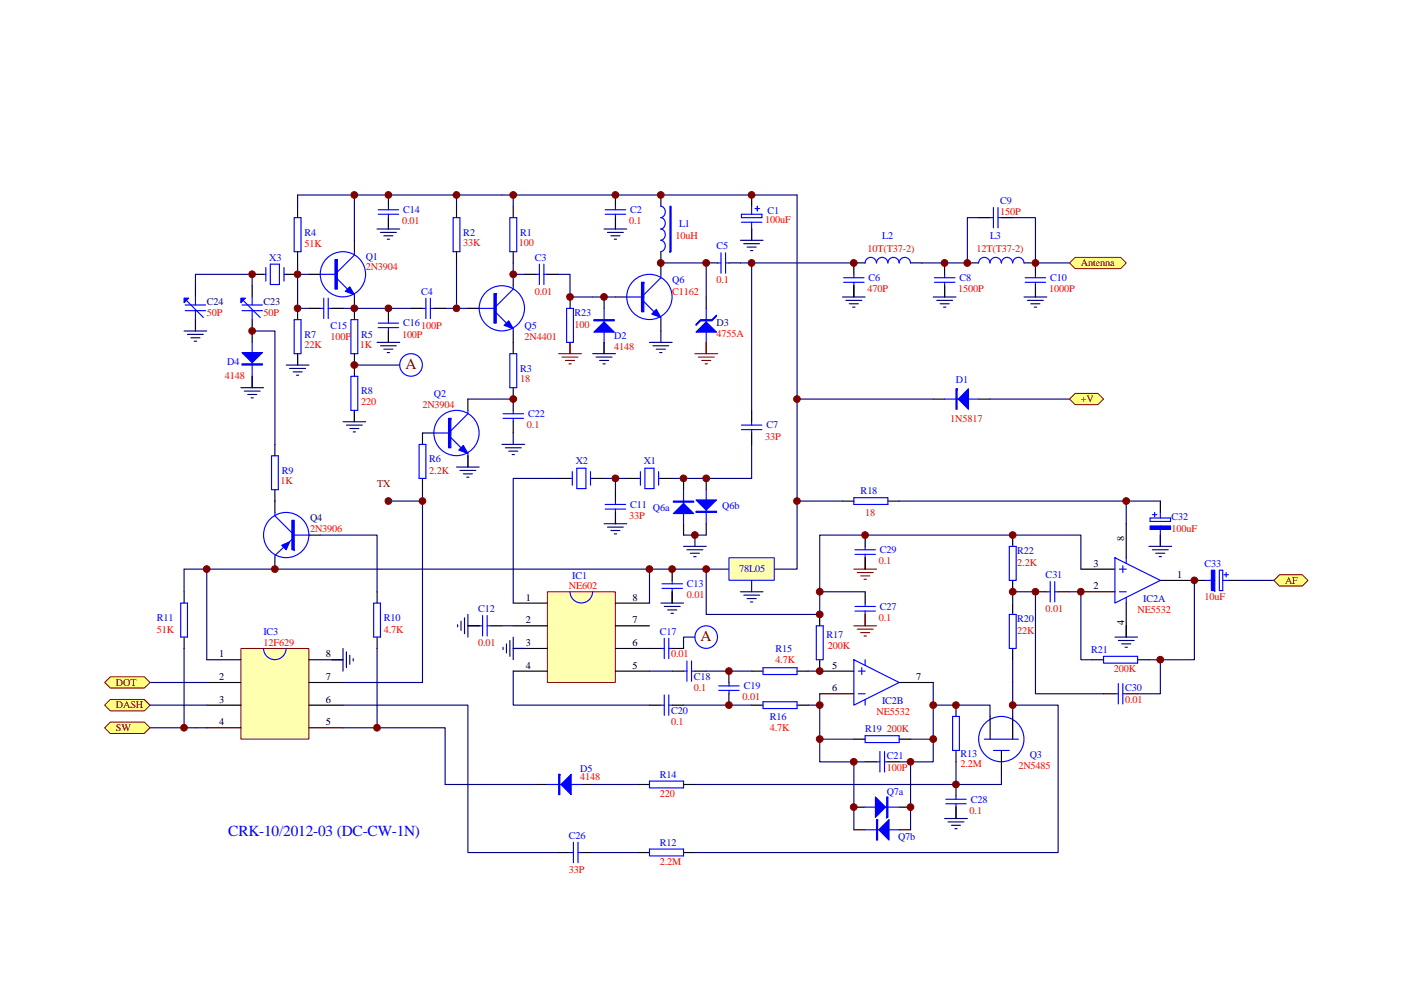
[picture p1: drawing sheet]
<svg xmlns="http://www.w3.org/2000/svg" width="297mm" height="210mm" viewBox="0 0 297 210" stroke-linecap="round" stroke-linejoin="round" font-family="sans-serif">
<path d="M246 106.3v2.4M246 113.5v2.4" fill="none" stroke="#000" stroke-width=".24"/>
<path d="M243.8 109.9h4.4v.7h-4.4zM244.3 109.2h1M244.8 108.7v.9M246 108.7v1.2M246 111.6v1.9" fill="none" stroke="#00f" stroke-width=".24"/>
<path d="M243.8 111.6h4.4v.7h-4.4z" fill-rule="evenodd" fill="#00f" stroke="#00f" stroke-width=".24"/>
<path d="M116.1 125.5h14.4v19.2h-14.4z" fill="#ffffb0"/>
<path d="M116.1 125.5h14.4v19.2h-14.4z" fill="none" stroke="#800000" stroke-width=".21"/>
<g fill="none" stroke="#000" stroke-width=".24">
<path d="M53.5 58.2h2.4M60.7 58.2h2.4M63.1 43.8v2.4M63.1 53.4v2.4M65.5 58.2h2.4M75.1 51v2.4M108.8 58.2v2.4M140.1 41.4v2.4M140.1 53.4v4.8M159.4 41.4v2.4M159.4 48.6v2.4M181 55.8h2.4"/>
<path d="M193.1 55.8h2.4M205.1 55.8h2.4M217.1 55.8h2.4M75.1 63v2.4M99.2 65.4h2.4M108.8 70.2v2.4M130.5 63h2.4M140.1 67.8v2.4M89.6 91.8h2.4M99.2 84.6v2.4M99.2 96.7v2.4M132.9 101.5h2.4"/>
<path d="M140.1 101.5h2.4M108.8 127.9h7.3M108.8 132.7h7.3M108.8 137.5h7.3M130.5 127.9h7.2M130.5 132.7h7.2M130.5 137.5h7.2M253.2 123.1h2.4M260.5 123.1h2.3M108.8 142.3h7.3M130.5 142.3h7.2"/>
</g>
<g fill="none" stroke="#00f" stroke-width=".24">
<path d="M55.9 58.2h.5M56.4 56.7v2.9M57.3 56h1.9v4.3h-1.9zM60.2 58.2h.5M60.2 56.7v2.9M62.4 46.2h1.4v7.2h-1.4zM67.9 58.2h3.6M71.5 59.2l2.2 2.1M75.1 53.4v.7l-3.6 3.6M140.1 51a1.23 1.23 0 0 1 1 1.2 1.23 1.23 0 0 1-1 1.2M140.1 43.8a1.24 1.24 0 0 1 1 1.2 1.24 1.24 0 0 1-1 1.2 1.24 1.24 0 0 1 1 1.2 1.24 1.24 0 0 1-1 1.2 1.21 1.21 0 0 1 1 1.2 1.21 1.21 0 0 1-1 1.1M140.1 58.2v.7l-3.6 3.6"/>
<path d="M157.2 45.4h4.3v.8h-4.3zM157.2 47.1h4.3M159.4 43.8v1.6M159.4 47.1v1.5M160.1 44.2h1M160.6 43.8v.9M183.4 55.8a1.21 1.21 0 0 1 1.2-1.2 1.21 1.21 0 0 1 1.2 1.2 1.2 1.2 0 0 1 1.2-1.2 1.2 1.2 0 0 1 1.2 1.2M188.3 55.8a1.19 1.19 0 0 1 1.1-1.2 1.19 1.19 0 0 1 1.2 1.2M190.6 55.8a1.2 1.2 0 0 1 1.2-1.2 1.2 1.2 0 0 1 1.2 1.2M207.5 55.8a1.21 1.21 0 0 1 1.2-1.2 1.21 1.21 0 0 1 1.2 1.2 1.2 1.2 0 0 1 1.2-1.2 1.2 1.2 0 0 1 1.2 1.2M212.3 55.8a1.19 1.19 0 0 1 1.2-1.2 1.19 1.19 0 0 1 1.2 1.2M214.7 55.8a1.2 1.2 0 0 1 1.2-1.2 1.2 1.2 0 0 1 1.2 1.2"/>
<path d="M75.1 62.5v.5M101.6 65.4h3.6M105.2 66.4l2.2 2.1M108.8 60.6v.7l-3.6 3.6M108.8 69.7v.5M132.9 63h3.6M136.5 64l2.2 2.1M140.1 67.3v.5M92 91.8h3.6M95.6 92.8l2.1 2.2M99.2 87v.8l-3.6 3.6M99.2 96.2v.5"/>
<path d="M136.7 99.3h2v4.3h-2zM135.3 101.5h.5M135.8 100v2.9M139.6 100v2.9M139.6 101.5h.5M120.9 125.5a2.39 2.39 0 0 0 2.4 2.4 2.39 2.39 0 0 0 2.3-2.4M255.6 123.1h2M258.5 120.9h.7v4.4h-.7zM259.2 123.1h1.3M259.5 121.9h1M260 121.4v1"/>
<circle cx="72.7" cy="58.2" r="4.8"/>
<circle cx="106.4" cy="65.4" r="4.8"/>
<circle cx="137.7" cy="63" r="4.8"/>
<circle cx="96.8" cy="91.8" r="4.8"/>
</g>
<g fill="#00f" stroke="#00f" stroke-width=".24">
<path d="M106.9 69l1-.9 .9 1.6z"/>
<path d="M139.1 65.6l1 1.7-1.9-.7z"/>
<path d="M73.2 61.8l1-1 .9 1.7z"/>
<path d="M98.2 94.5l1 1.7-1.9-.7z"/>
<path d="M256.8 120.9h.8v4.4h-.8z" fill-rule="evenodd"/>
<path d="M104.7 62.3v6.2h.5v-6.2z" fill-rule="evenodd"/>
<path d="M136 59.9v6.2h.5v-6.2z" fill-rule="evenodd"/>
<path d="M142 43.8v9.6h.3v-9.6z" fill-rule="evenodd"/>
<path d="M71 55.1v6.2h.5v-6.2z" fill-rule="evenodd"/>
<path d="M95.1 88.7v6.3h.5v-6.3z" fill-rule="evenodd"/>
</g>
<g fill="none" stroke="#000080" stroke-width=".24">
<path d="M63.1 55.8v9.6M79.9 48.6h4.8M80.7 49.3h3.3M81.4 50h1.9M82.1 50.7h.5M82.4 46.2v2.4M128.1 48.6h4.8M128.8 49.3h3.4M129.5 50h1.9M130.2 50.7h.5M130.5 46.2v2.4M157 51h4.8"/>
<path d="M157 55.8h24M157.7 51.7h3.4M158.4 52.4h1.9M159.1 53.1h.5M159.4 48.6v2.4M169 41.4h-105.9v2.4M219.5 55.8h7.3M60.7 77.4h4.8M61.4 78.1h3.4M62.1 78.9h2M62.9 79.6h.4M63.1 75v2.4"/>
<path d="M72.7 65.4h9.7M79.9 72.6h4.8M80.7 73.3h3.3M81.4 74.1h1.9M82.1 74.8h.5M82.4 70.2v2.4M94.4 65.4h4.8M125.7 63h4.8M125.7 75h4.8M126.4 75.7h3.4M127.1 76.5h1.9M127.8 77.2h.5"/>
<path d="M128.1 72.6v2.4M137.7 72.6h4.8M138.4 73.3h3.4M139.1 74.1h2M139.9 74.8h.5M140.1 70.2v2.4M178.6 63h4.8M179.3 63.7h3.4M180.1 64.4h1.9M180.8 65.2h.5M181 60.6v2.4M197.9 63h4.8"/>
<path d="M198.6 63.7h3.4M199.3 64.4h1.9M200 65.2h.5M200.3 60.6v2.4M217.1 63h4.9M217.8 63.7h3.4M218.6 64.4h1.9M219.3 65.2h.5M219.5 60.6v2.4M96.8 99.1h4.8M97.5 99.8h3.4M99.2 96.7v2.4"/>
<path d="M98.2 100.5h2M99 101.2h.4M144.9 115.9h4.8M145.6 116.6h3.4M146.4 117.3h1.9M147.1 118.1h.5M147.3 113.5v2.4M152.1 101.5h7.3M106.7 137.3v.5M107.4 136.6v1.9M108.1 135.8v3.4M108.8 137.5h2.4"/>
<path d="M108.8 135.1v4.8M140.1 127.9h4.8M140.8 128.6h3.4M141.6 129.4h1.9M142.3 130.1h.5M142.5 125.5v2.4M236.4 135.1h4.8M237.1 135.8h3.4M237.8 136.6h2M238.5 137.3h.5M238.8 132.7v2.4"/>
</g>
<path d="M51.1 137.6h14.4v19.2h-14.4z" fill="#ffffb0"/>
<path d="M51.1 137.5h14.4v19.3h-14.4z" fill="none" stroke="#800000" stroke-width=".21"/>
<path d="M43.8 139.9h7.3M65.5 139.9h7.2M43.8 144.8h7.3M43.8 149.6h7.3M43.8 154.4h7.3M65.5 144.8h7.2M65.5 149.6h7.2M65.5 154.4h7.2" fill="none" stroke="#000" stroke-width=".24"/>
<path d="M55.9 137.5a2.39 2.39 0 0 0 2.4 2.4 2.39 2.39 0 0 0 2.4-2.4" fill="none" stroke="#00f" stroke-width=".24"/>
<g fill="none" stroke="#000080" stroke-width=".24">
<path d="M75.1 41.4v9.6M140.1 55.8h9.6M159.4 55.8v31.2M82.4 65.4h4.8M159.4 94.3v7.2M89.6 103.9v40.9h-16.9M128.1 111.1h4.8M128.8 111.8h3.4M129.5 112.5h1.9M130.2 113.2h.5M130.5 108.7v2.4M70.3 139.9h2.4"/>
<path d="M72.7 137.5v4.8M73.4 138.3v3.3M74.2 139v1.9M74.9 139.7v.5M137.7 120.7h-93.9v19.2M154.6 120.7h-16.9v7.2M31.8 144.8h12M31.8 149.6h12M41.4 154.4h2.4"/>
</g>
<path d="M154.6 118.3h9.6v4.8h-9.6z" fill="#ffffb0"/>
<path d="M154.6 118.3h9.6v4.8h-9.6z" fill="none" stroke="#00f" stroke-width=".21"/>
<g fill="none" stroke="#000080" stroke-width=".24">
<path d="M63.1 58.2h2.4M96.8 41.4v2.4M96.8 55.8v9.6M169 41.4v79.3h-4.8M39 70.2h4.8M39.7 70.9h3.4M40.5 71.6h1.9M41.2 72.4h.5M41.4 60.6v-2.4h12.1v2.4M41.4 67.8v2.4M53.5 79.8v2.4M53.5 70.2h4.8v24.1"/>
<path d="M63.1 65.4h2.4M75.1 77.4h9.6M51.1 82.2h4.8M51.8 83h3.4M52.5 83.7h1.9M53.2 84.4h.5M72.7 89.5h4.8M73.4 90.2h3.4M74.2 90.9h1.9M74.9 91.6h.5M75.1 87v2.5M209.9 84.6h16.9"/>
<path d="M39 120.7h4.8M39 137.5v16.9h2.4M79.9 137.5v16.9M97 132.5v.5M97.7 131.8v1.9M98.5 131v3.4M99.2 132.7h2.4M99.2 130.3v4.8M157 125.5h4.8M157.7 126.2h3.4M158.4 127h1.9M159.1 127.7h.5"/>
<path d="M159.4 123.1v2.4M262.8 123.1h7.3M144.9 149.6h14.5M173.8 147.2v14.4h9.6M173.8 156.8h7.2M193.1 156.8h4.8M197.9 144.8v16.8h-7.3M200.3 173.6h4.8M201 174.3h3.4M201.7 175h1.9M202.5 175.8h.4M202.7 171.2v2.4"/>
</g>
<g fill="none" stroke="#000" stroke-width=".24">
<path d="M53.5 70.2v2.4M53.5 79.8v2.4M197.9 84.6h2.4M207.5 84.6h2.4M58.3 106.3v2.4M58.3 118.3v2.4M65.5 113.5h2.4M173.8 142.3h7.2M173.8 147.2h7.2M190.6 144.8h7.3M209.9 152v4.8M212.3 159.2v4.8"/>
<path d="M214.7 152v4.8"/>
</g>
<g fill="none" stroke="#00f" stroke-width=".24">
<path d="M53.5 72.6v7.2M200.3 84.6h7.2M58.3 108.7v.7l3.6 3.6M61.9 114.4l-3.6 3.4v.5M62.4 113.5h3.3M181 139.9l9.6 4.9-9.6 4.8zM183.4 139.9v1.2M182 147.2h1.4M182 142.3h1.4M182.7 141.6v1.5M183.4 148.4v1.2M208.7 156.8h7.2"/>
<path d="M210.6 159.2h3.4"/>
<circle cx="60.7" cy="113.5" r="4.8"/>
<circle cx="212.3" cy="156.8" r="4.8"/>
</g>
<g fill="#00f" stroke="#00f" stroke-width=".24">
<path d="M205.3 82.5v4.3l-2.1-2.2z"/>
<path d="M51.3 74.8h4.3l-2.1 2.1z"/>
<path d="M59.7 115.7l1.7-.8-.7 1.7z"/>
<path d="M202.7 82.5v4.3h.2v-4.3z" fill-rule="evenodd"/>
<path d="M51.3 77.2h4.3v.2h-4.3z" fill-rule="evenodd"/>
<path d="M61.9 110.4h.5v6.2h-.5z" fill-rule="evenodd"/>
</g>
<g fill="#ffff80" stroke="#800000" stroke-width=".21">
<path d="M226.8 55.8l1.2-1.2h9.6l1.2 1.2-1.2 1.2h-9.6z" fill-rule="evenodd"/>
<path d="M228 83.4h4.8l1.2 1.2-1.2 1.2h-4.8l-1.2-1.2z" fill-rule="evenodd"/>
</g>
<g fill="none" stroke="#000080" stroke-width=".24">
<path d="M99.2 84.6h9.6M106.4 94.3h4.8M107.1 95h3.4M107.9 95.7h1.9M108.6 96.4h.5M108.8 91.8v2.5M67.9 113.5h12v12M243.6 115.9h4.8M244.3 116.6h3.4M245 117.3h2M245.8 118.1h.4M246 113.5v2.4"/>
<path d="M39 120.7v4.8M106.4 132.7h2.4M147.3 135.1h-2.4v2.4M214.7 139.9v4.9M31.8 154.4h7.2M72.7 149.6h26.5v31.2h19.2M72.7 154.4h7.2"/>
</g>
<g fill="none" stroke="#000" stroke-width=".24">
<path d="M82.4 41.4v2.4M82.4 46.2v2.4M96.8 43.8v2.4M96.8 53.4v2.4M108.8 43.8v2.4M108.8 53.4v2.4M111.2 58.2h2.4M116.1 58.2h2.3M130.5 41.4v2.4M130.5 46.2v2.4M149.7 55.8h2.4M154.6 55.8h2.4"/>
<path d="M181 55.8v2.4M200.3 55.8v2.4M219.5 55.8v2.4M63.1 65.4v2.4M63.1 75v2.4M65.5 65.4h2.4M70.3 65.4h2.4M75.1 65.4v2.4M75.1 75v4.8M82.4 65.4v2.4M82.4 70.2v2.4M87.2 65.4h2.4"/>
<path d="M92 65.4h2.4M108.8 72.6v2.4M181 60.6v2.4M200.3 60.6v2.4M219.5 60.6v2.4M58.3 94.3v2.4M75.1 87v2.5M89.6 91.8v2.5M108.8 82.2v4.8M108.8 89.5v2.3M159.4 87v2.5M159.4 91.8v2.5"/>
<path d="M58.3 103.9v2.4M89.6 101.5v2.4M130.5 103.9v2.4M130.5 108.7v2.4M144.9 101.5v2.4M144.9 111.1v2.4M149.7 101.5v2.4M149.7 111.1v2.4M178.6 106.3h2.4M188.3 106.3h2.3M39 125.5v2.4M39 135.1v2.4"/>
<path d="M79.9 125.5v2.4M79.9 135.1v2.4M99.2 132.7h2.4M104 132.7h2.4M137.7 137.5h2.4M142.5 120.7v2.4M142.5 125.5v2.4M142.5 137.5h2.4M173.8 130.3v2.4M173.8 139.9v2.4M137.7 149.6h2.4M142.5 149.6h2.4"/>
<path d="M154.6 142.3v2.5M154.6 147.2v2.4M159.4 142.3h2.4M159.4 149.6h2.4M169 142.3h2.4M169 149.6h2.4M181 156.8h2.4M190.6 156.8h2.5M202.7 149.6v2.4M202.7 159.2v2.4M113.6 166.4h2.5M123.3 166.4h2.4"/>
<path d="M183.4 161.6h2.4M188.3 161.6h2.3M118.4 180.8h2.5M123.3 180.8h2.4M135.3 180.8h2.4M144.9 180.8h2.4"/>
</g>
<g fill="none" stroke="#00f" stroke-width=".24">
<path d="M80.2 44.5h4.3M80.2 45.4h4.3M82.4 43.8v.7M82.4 45.4v.8M96.1 46.2h1.4v7.2h-1.4zM108.1 46.2h1.5v7.2h-1.5zM113.6 58.2h.8M114.4 56v4.3M115.3 58.2h.8M115.3 56v4.3M128.3 44.5h4.3M128.3 45.4h4.3"/>
<path d="M130.5 43.8v.7M130.5 45.4v.8M152.1 55.8h.8M152.9 53.6v4.4M153.8 55.8h.8M153.8 53.6v4.4M178.9 58.9h4.3M178.9 59.9h4.3M181 58.2v.7M181 59.9v.7M198.1 58.9h4.4M198.1 59.9h4.4"/>
<path d="M200.3 58.2v.7M200.3 59.9v.7M217.4 58.9h4.3M217.4 59.9h4.3M219.5 58.2v.7M219.5 59.9v.7M62.4 67.8h1.4v7.2h-1.4zM67.9 65.4h.7M68.6 63.2v4.4M69.6 65.4h.7M69.6 63.2v4.4M74.4 67.8h1.5v7.2h-1.5z"/>
<path d="M74.4 79.8h1.5v7.2h-1.5zM80.2 68.5h4.3M80.2 69.5h4.3M82.4 67.8v.7M82.4 69.5v.7M89.6 65.4h.7M90.3 63.2v4.4M91.2 65.4h.8M91.2 63.2v4.4M108.1 75h1.5v7.2h-1.5zM57.6 96.7h1.4v7.2h-1.4zM88.9 94.3h1.4v7.2h-1.4z"/>
<path d="M106.7 87.8h4.3M106.7 88.7h4.3M108.8 87v.8M108.8 88.7v.8M157.2 90.2h4.3M157.2 91.1h4.3M159.4 89.5v.7M159.4 91.1v.7M128.3 107h4.3M128.3 108h4.3M130.5 106.3v.7M130.5 108v.7"/>
<path d="M144.9 103.9v7.2M149.7 103.9v7.2M181 105.6h7.3v1.4h-7.3zM38.3 127.9h1.4v7.2h-1.4zM79.2 127.9h1.5v7.2h-1.5zM101.6 132.7h.7M102.3 130.6v4.3M103.3 132.7h.7M103.3 130.6v4.3M140.1 137.5h.7M140.4 123.8h4.3M140.4 124.8h4.3"/>
<path d="M140.8 135.4v4.3M141.8 137.5h.7M141.8 135.4v4.3M142.5 123.1v.7M142.5 124.8v.7M173.1 132.7h1.4v7.2h-1.4zM140.1 149.6h.7M140.8 147.4v4.3M141.8 147.4v4.3M141.8 149.6h.7M152.4 145.5h4.3M152.4 146.4h4.3"/>
<path d="M154.6 144.8v.7M154.6 146.4v.8M161.8 141.6h7.2v1.5h-7.2zM161.8 148.8h7.2v1.5h-7.2zM183.4 156h7.2v1.5h-7.2zM186.6 159.4v4.3M187.5 159.4v4.3M202 152h1.4v7.2h-1.4zM116.1 166.4h7.2M121.6 178.6v4.4M122.6 178.6v4.4M185.8 161.6h.8"/>
<path d="M187.5 161.6h.8M120.9 180.8h.7M122.6 180.8h.7M137.7 180.1h7.2v1.4h-7.2z"/>
</g>
<g fill="#00f" stroke="#00f" stroke-width=".24">
<path d="M142.8 108.9l2.1-2.1 2.2 2.1z"/>
<path d="M147.6 106h4.3l-2.2 2.2z"/>
<path d="M118.9 166.4l2.2-2.2v4.4z"/>
<path d="M142.8 106.3h4.3v.2h-4.3z" fill-rule="evenodd"/>
<path d="M147.6 108.4h4.3v.3h-4.3z" fill-rule="evenodd"/>
<path d="M118.4 164.2v4.4h.3v-4.4z" fill-rule="evenodd"/>
</g>
<g fill="#ffff80" stroke="#800000" stroke-width=".21">
<path d="M271.3 121.9h4.8l1.2 1.2-1.2 1.2h-4.8l-1.2-1.2z" fill-rule="evenodd"/>
<path d="M23.4 143.6h7.2l1.2 1.2-1.2 1.1h-7.2l-1.2-1.1z" fill-rule="evenodd"/>
<path d="M23.4 148.4h7.2l1.2 1.2-1.2 1.2h-7.2l-1.2-1.2z" fill-rule="evenodd"/>
<path d="M23.4 153.2h7.2l1.2 1.2-1.2 1.2h-7.2l-1.2-1.2z" fill-rule="evenodd"/>
</g>
<g fill="none" stroke="#00f" stroke-width=".24">
<path d="M209.9 46.2h.7M210.6 44v4.3M211.6 46.2h.7M211.6 44v4.3M39.3 65.9h4.3M39.3 64.7h4.3M39.5 63.7l3.6 3.6M41.4 63v1.7M41.4 65.9v1.9M51.3 65.9h4.3M51.3 64.7h4.3M51.5 63.7l3.7 3.6"/>
<path d="M53.5 63v1.7M53.5 65.9v1.9M120.1 65.4h1.5v7.2h-1.5zM128.1 65.4v7.2M149.7 65.4v7.2M122.3 99.3h1.9v4.3h-1.9zM120.9 101.5h.4M121.3 100v2.9M125.2 100v2.9M125.2 101.5h.5M181.3 116.6h4.3M181.3 117.6h4.3"/>
<path d="M183.4 115.9v.7M183.4 117.6v.7M214 115.9h1.5v7.2h-1.5zM236.4 118.3l9.6 4.8-9.6 4.8zM238.1 120v1.4M238.8 118.3v1.2M181.3 128.6h4.3M181.3 129.6h4.3M183.4 127.9v.7M183.4 129.6v.7M214 130.3h1.5v7.2h-1.5zM222 125.5h.7"/>
<path d="M222.7 123.4v4.3M223.6 125.5h.7M223.6 123.4v4.3M234 139.2h7.2v1.5h-7.2zM237.3 125.5h1.5M237.3 120.7h1.5M238.8 126.7v1.2M144.9 142.3h.7M145.6 140.2v4.3M146.6 142.3h.7M146.6 140.2v4.3M236.4 147.2h.7"/>
<path d="M237.1 145v4.3M238.1 145v4.3M238.1 147.2h.7M137.7 165.7h7.2v1.4h-7.2zM183.4 171.2h7.2M183.4 176h7.2M200.5 169.5h4.3M200.5 170.5h4.3M202.7 168.8v.7M202.7 170.5v.7"/>
<circle cx="87.2" cy="77.4" r="2.4"/>
<circle cx="149.7" cy="135.1" r="2.39"/>
</g>
<g fill="none" stroke="#000" stroke-width=".24">
<path d="M207.5 46.2h2.4M212.3 46.2h2.4M41.4 60.6v2.4M41.4 67.8v2.4M53.5 60.6v2.4M53.5 67.8v2.4M120.9 63v2.4M120.9 72.6v2.4M128.1 63v2.4M128.1 72.6v2.4M149.7 63v2.4M149.7 72.6v2.4"/>
<path d="M118.4 101.5h2.5M125.7 101.5h2.4M183.4 113.5v2.4M183.4 118.3v2.4M214.7 113.5v2.4M238.8 111.1v7.2M183.4 125.5v2.4M183.4 130.3v2.4M214.7 123.1v2.4M214.7 127.9v2.4M214.7 137.5v2.4M219.5 125.5h2.5"/>
<path d="M224.3 125.5h2.5M229.2 120.7h7.2M229.2 125.5h7.2M231.6 139.9h2.4M238.8 127.9v7.2M241.2 139.9h2.4M246 123.1h7.2M142.5 142.3h2.4M147.3 142.3h2.4M234 147.2h2.4M238.8 147.2h2.4M135.3 166.4h2.4"/>
<path d="M144.9 166.4h2.4M181 171.2h2.4M181 176h2.4M190.6 171.2h2.5M190.6 176h2.5M202.7 166.4v2.4M202.7 171.2v2.4"/>
</g>
<g fill="none" stroke="#000080" stroke-width=".24">
<path d="M108.8 41.4v2.4M108.8 55.8v2.4h2.4M118.4 58.2h2.5v4.8h4.8M149.7 55.8v7.2M207.5 46.2h-2.4v9.6h-9.6M214.7 46.2h4.8v9.6M169 84.6h28.9M82.4 106.3h7.2M118.4 101.5h-9.6v26.4M128.1 101.5h4.8M130.5 101.5v2.4M142.5 101.5h9.6"/>
<path d="M144.9 113.5h4.8M169 106.3h9.6M190.6 106.3h48.2v4.8M238.8 106.3h7.2M173.8 125.5h9.6M214.7 127.9v-2.4h4.8v21.7h14.5M226.8 125.5h2.4v14.4h2.4M229.2 120.7v-7.2h-55.4v16.8h-24.1v-9.6M246 139.9v7.3h-4.8M253.2 123.1v16.8h-9.6M79.9 154.4h14.5v12h19.2M108.8 142.3v7.3h28.9"/>
<path d="M137.7 142.3h4.8M149.7 142.3h9.7M171.4 142.3h2.4M171.4 149.6h2.4M197.9 149.6h12v2.4M214.7 144.8v7.2M214.7 149.6h9.6v31.2h-77M125.7 166.4h9.6M181 161.6v14.4M193.1 161.6v14.4M202.7 161.6v4.8M212.3 164v2.4h-65"/>
<path d="M125.7 180.8h9.6"/>
</g>
<g fill="#00f" stroke="#00f" stroke-width=".24">
<path d="M149.7 68.3l2.2 2.1h-4.3z"/>
<path d="M125.9 70.4l2.2-2.1 2.1 2.1z"/>
<path d="M39 63.2h1l-1 1z"/>
<path d="M51.1 63.2h.9l-.9 1z"/>
<path d="M185.6 169l2.2 2.2-2.2 2.2z"/>
<path d="M186.3 176l2.2-2.2v4.4z"/>
<path d="M148.5 67.8h2.4l1-1v.3l-1 1h-2.4l-.9 .9v-.2z" fill-rule="evenodd"/>
<path d="M125.9 67.8h4.3v.3h-4.3z" fill-rule="evenodd"/>
<path d="M188 169v4.4h.3v-4.4z" fill-rule="evenodd"/>
<path d="M185.8 173.8v4.4h.3v-4.4z" fill-rule="evenodd"/>
</g>
<g fill="none" stroke="#800000" stroke-width=".24">
<path d="M118.4 75h4.9M119.2 75.7h3.4M119.9 76.5h1.9M120.6 77.2h.5M120.9 72.6v2.4M147.3 75h4.8M148.1 75.7h3.3M148.8 76.5h1.9M149.5 77.2h.5M149.7 72.6v2.4M183.4 118.3v2.4M181 120.7h4.8"/>
<path d="M181 132.7h4.8M181.8 121.4h3.3M181.8 133.5h3.3M182.5 122.2h1.9M182.5 134.2h1.9M183.2 122.9h.5M183.2 134.9h.5M183.4 130.3v2.4"/>
</g>
<g fill="#800000" stroke="#800000" stroke-width=".21">
<circle cx="82.3" cy="106.3" r=".71"/>
<circle cx="181" cy="55.8" r=".72"/>
<circle cx="140.1" cy="55.8" r=".72"/>
<circle cx="140.1" cy="41.4" r=".72"/>
<circle cx="75.1" cy="65.4" r=".72"/>
<circle cx="63.1" cy="58.2" r=".71"/>
<circle cx="63.1" cy="65.4" r=".71"/>
<circle cx="75.1" cy="41.4" r=".72"/>
<circle cx="149.7" cy="55.8" r=".72"/>
<circle cx="159.3" cy="55.8" r=".72"/>
<circle cx="137.7" cy="120.7" r=".71"/>
<circle cx="43.8" cy="120.7" r=".72"/>
<circle cx="96.8" cy="41.3" r=".71"/>
<circle cx="39" cy="154.4" r=".71"/>
<circle cx="75.1" cy="77.4" r=".72"/>
<circle cx="82.3" cy="41.3" r=".71"/>
<circle cx="142.5" cy="120.7" r=".71"/>
<circle cx="82.3" cy="65.4" r=".71"/>
<circle cx="96.8" cy="65.4" r=".71"/>
<circle cx="130.5" cy="41.3" r=".71"/>
<circle cx="159.3" cy="41.3" r=".71"/>
<circle cx="108.8" cy="84.6" r=".72"/>
<circle cx="219.5" cy="55.8" r=".72"/>
<circle cx="169" cy="84.6" r=".71"/>
<circle cx="149.7" cy="120.7" r=".72"/>
<circle cx="173.8" cy="142.3" r=".72"/>
<circle cx="154.5" cy="142.3" r=".71"/>
<circle cx="154.5" cy="149.6" r=".71"/>
<circle cx="197.9" cy="156.8" r=".72"/>
<circle cx="173.8" cy="156.8" r=".72"/>
<circle cx="173.8" cy="149.6" r=".72"/>
<circle cx="79.9" cy="154.4" r=".71"/>
<circle cx="130.5" cy="101.5" r=".71"/>
<circle cx="169" cy="106.3" r=".71"/>
<circle cx="205.1" cy="55.8" r=".72"/>
<circle cx="200.3" cy="55.8" r=".72"/>
<circle cx="108.8" cy="41.4" r=".72"/>
<circle cx="128.1" cy="63" r=".71"/>
<circle cx="89.6" cy="106.3" r=".71"/>
<circle cx="58.3" cy="120.7" r=".71"/>
<circle cx="53.4" cy="70.2" r=".71"/>
<circle cx="53.4" cy="58.2" r=".71"/>
<circle cx="253.2" cy="123.1" r=".71"/>
<circle cx="229.2" cy="125.5" r=".71"/>
<circle cx="214.7" cy="125.5" r=".72"/>
<circle cx="238.8" cy="106.3" r=".72"/>
<circle cx="173.8" cy="130.3" r=".72"/>
<circle cx="214.7" cy="113.5" r=".72"/>
<circle cx="183.4" cy="113.5" r=".71"/>
<circle cx="173.8" cy="125.5" r=".72"/>
<circle cx="246" cy="139.9" r=".72"/>
<circle cx="214.7" cy="149.6" r=".72"/>
<circle cx="219.5" cy="125.5" r=".71"/>
<circle cx="197.9" cy="149.6" r=".72"/>
<circle cx="202.7" cy="149.6" r=".71"/>
<circle cx="181" cy="161.6" r=".72"/>
<circle cx="181" cy="171.2" r=".72"/>
<circle cx="193" cy="161.6" r=".71"/>
<circle cx="193" cy="171.2" r=".71"/>
<circle cx="120.8" cy="63" r=".71"/>
<circle cx="108.8" cy="58.2" r=".72"/>
<circle cx="202.7" cy="166.4" r=".71"/>
<circle cx="144.9" cy="101.5" r=".71"/>
<circle cx="149.7" cy="101.5" r=".72"/>
<circle cx="147.3" cy="113.5" r=".71"/>
</g>
<g font-size="3.3" fill="#800000">
<text x="86" y="78.3">A</text>
<text x="148.5" y="136">A</text>
</g>
<text font-size="3.3" fill="#00f" x="48.4" y="177.4">CRK-10/2012-03 (DC-CW-1N)</text>
<g font-size="2.2" fill="#f00">
<text x="85.2" y="47.6">0.01</text>
<text x="133.4" y="47.6">0.1</text>
<text x="162.3" y="47.3">100uF</text>
<text x="212.1" y="45.7">150P</text>
<text x="64.5" y="52.4">51K</text>
<text x="98.2" y="52.2">33K</text>
<text x="110" y="52.2">100</text>
<text x="143.2" y="50.7">10uH</text>
<text x="183.9" y="53.4">10T(T37-2)</text>
<text x="207" y="53.4">12T(T37-2)</text>
<text x="77.5" y="57.2">2N3904</text>
<text x="113.4" y="62.5">0.01</text>
<text x="142.5" y="62.5">C1162</text>
<text x="151.9" y="60.1">0.1</text>
<text x="183.9" y="62">470P</text>
<text x="203.2" y="62">1500P</text>
<text x="222.4" y="62">1000P</text>
<text x="43.8" y="67.1">50P</text>
<text x="55.9" y="67.1">50P</text>
<text x="85.2" y="71.6">100P</text>
<text x="121.8" y="69.5">100</text>
<text x="151.9" y="71.4">4755A</text>
<text x="64.5" y="73.8">22K</text>
<text x="70.1" y="72.1">100P</text>
<text x="76.3" y="73.8">1K</text>
<text x="111.2" y="72.1">2N4401</text>
<text x="130.2" y="74.3">4148</text>
<text x="47.7" y="80.3">4148</text>
<text x="110.3" y="81">18</text>
<text x="76.6" y="85.8">220</text>
<text x="89.6" y="86.6">2N3904</text>
<text x="201.5" y="89.4">1N5817</text>
<text x="111.7" y="90.9">0.1</text>
<text x="162.3" y="93.3">33P</text>
<text x="91" y="100.5">2.2K</text>
<text x="59.5" y="102.7">1K</text>
<text x="65.7" y="112.8">2N3906</text>
<text x="133.4" y="110.1">33P</text>
<text x="183.4" y="109.4">18</text>
<text x="248.4" y="112.8">100uF</text>
<text x="186.3" y="119.7">0.1</text>
<text x="215.7" y="120">2.2K</text>
<text x="120.6" y="125">NE602</text>
<text x="145.6" y="126.9">0.01</text>
<text x="186.3" y="131.7">0.1</text>
<text x="221.7" y="129.8">0.01</text>
<text x="241.2" y="130.1">NE5532</text>
<text x="255.4" y="127.2">10uF</text>
<text x="33.2" y="134.2">51K</text>
<text x="55.9" y="137">12F629</text>
<text x="81.4" y="134.2">4.7K</text>
<text x="101.4" y="137">0.01</text>
<text x="175.5" y="137.8">200K</text>
<text x="215.7" y="134.4">22K</text>
<text x="142.3" y="139.4">0.01</text>
<text x="164.4" y="140.7">4.7K</text>
<text x="236.1" y="142.6">200K</text>
<text x="147.1" y="146.7">0.1</text>
<text x="157.4" y="148.6">0.01</text>
<text x="238.5" y="149.1">0.01</text>
<text x="142.3" y="153.9">0.1</text>
<text x="163.2" y="155.1">4.7K</text>
<text x="185.8" y="151.7">NE5532</text>
<text x="188" y="155.3">200K</text>
<text x="123" y="165.4">4148</text>
<text x="188" y="163.5">100P</text>
<text x="203.6" y="162.8">2.2M</text>
<text x="215.9" y="163">2N5485</text>
<text x="139.9" y="169">220</text>
<text x="205.6" y="172.6">0.1</text>
<text x="120.6" y="185.1">33P</text>
<text x="139.9" y="183.5">2.2M</text>
</g>
<g font-size="2.2" fill="#00f">
<text x="85.5" y="45.2">C14</text>
<text x="133.6" y="45.2">C2</text>
<text x="162.7" y="45.4">C1</text>
<text x="212.1" y="43.3">C9</text>
<text x="64.5" y="50">R4</text>
<text x="98.2" y="50">R2</text>
<text x="110.3" y="50">R1</text>
<text x="144" y="48.1">L1</text>
<text x="151.9" y="52.9">C5</text>
<text x="187" y="50.7">L2</text>
<text x="209.9" y="50.7">L3</text>
<text x="57.1" y="55.3">X3</text>
<text x="77.5" y="55.1">Q1</text>
<text x="113.4" y="55.3">C3</text>
<text x="184.1" y="59.6">C6</text>
<text x="203.4" y="59.6">C8</text>
<text x="222.7" y="59.6">C10</text>
<text x="89.3" y="62.5">C4</text>
<text x="142.5" y="60.1">Q6</text>
<text x="64.5" y="71.6">R7</text>
<text x="70.1" y="69.7">C15</text>
<text x="76.6" y="71.6">R5</text>
<text x="85.5" y="69.2">C16100P</text>
<text x="111.2" y="69.7">Q5</text>
<text x="121.8" y="67.1">R23</text>
<text x="130.2" y="71.9">D2</text>
<text x="48.2" y="77.4">D4</text>
<text x="76.6" y="83.7">R8</text>
<text x="110.3" y="78.8">R3</text>
<text x="202.7" y="81.3">D1</text>
<text x="92" y="84.1">Q2</text>
<text x="111.9" y="88.5">C22</text>
<text x="162.5" y="90.9">C7</text>
<text x="59.7" y="100.5">R9</text>
<text x="91" y="98.1">R6</text>
<text x="122.1" y="98.3">X2</text>
<text x="136.5" y="98.3">X1</text>
<text x="133.6" y="107.7">C11</text>
<text x="153.1" y="107.9">Q6b</text>
<text x="182.5" y="104.8">R18</text>
<text x="138.4" y="108.4">Q6a</text>
<text x="248.4" y="110.3">C32</text>
<text x="186.6" y="117.3">C29</text>
<text x="215.7" y="117.6">R22</text>
<text x="121.3" y="122.9">IC1</text>
<text x="145.6" y="124.5">C13</text>
<text x="156.7" y="121.4">78L05</text>
<text x="221.7" y="122.6">C31</text>
<text x="255.4" y="120.2">C33</text>
<text x="33.2" y="131.7">R11</text>
<text x="81.4" y="131.7">R10</text>
<text x="101.4" y="129.8">C12</text>
<text x="186.6" y="129.3">C27</text>
<text x="215.7" y="132">R20</text>
<text x="242.4" y="127.7">IC2A</text>
<text x="55.9" y="134.6">IC3</text>
<text x="139.9" y="134.6">C17</text>
<text x="175.3" y="135.4">R17</text>
<text x="164.4" y="138.2">R15</text>
<text x="231.3" y="138.5">R21</text>
<text x="147.1" y="144.3">C18</text>
<text x="157.7" y="146.2">C19</text>
<text x="187" y="149.3">IC2B</text>
<text x="238.5" y="146.7">C30</text>
<text x="142.3" y="151.5">C20</text>
<text x="163.2" y="152.7">R16</text>
<text x="183.4" y="155.3">R19</text>
<text x="188" y="161.1">C21</text>
<text x="203.6" y="160.6">R13</text>
<text x="218.3" y="160.8">Q3</text>
<text x="123" y="163.7">D5</text>
<text x="139.9" y="164.9">R14</text>
<text x="188" y="168.5">Q7a</text>
<text x="205.8" y="170.2">C28</text>
<text x="120.6" y="177.9">C26</text>
<text x="139.9" y="179.3">R12</text>
<text x="190.4" y="178.2">Q7b</text>
</g>
<g font-size="2.2" fill="#800000">
<text x="229.2" y="56.5">Antenna</text>
<text x="229.2" y="85.3">+V</text>
<text x="79.9" y="103.4">TX</text>
<text x="272.5" y="123.8">AF</text>
<text x="24.6" y="145.5">DOT</text>
<text x="24.6" y="150.3">DASH</text>
<text x="24.6" y="155.1">SW</text>
</g>
<g font-size="2.2" fill="#000080">
<text x="43.8" y="64.7">C24</text>
<text x="55.9" y="64.7">C23</text>
<text x="151.9" y="69.2">D3</text>
<text x="65.7" y="110.6">Q4</text>
</g>
<g font-size="2.2">
<text x="238.4" y="114.7" transform="rotate(-90 238.4 114.7)">8</text>
<text x="231.8" y="120.2">3</text>
<text x="231.8" y="125">2</text>
<text x="249.6" y="122.6">1</text>
<text x="111.5" y="127.4">1</text>
<text x="134.1" y="127.4">8</text>
<text x="111.5" y="132.2">2</text>
<text x="111.5" y="137">3</text>
<text x="134.1" y="137">6</text>
<text x="134.1" y="132.2">7</text>
<text x="238.4" y="132.5" transform="rotate(-90 238.4 132.5)">4</text>
<text x="46.5" y="139.4">1</text>
<text x="69.1" y="139.4">8</text>
<text x="111.5" y="141.8">4</text>
<text x="134.1" y="141.8">5</text>
<text x="176.5" y="141.8">5</text>
<text x="46.5" y="144.3">2</text>
<text x="46.5" y="149.1">3</text>
<text x="69.1" y="149.1">6</text>
<text x="69.1" y="144.3">7</text>
<text x="176.5" y="146.7">6</text>
<text x="194.3" y="144.3">7</text>
<text x="46.5" y="153.9">4</text>
<text x="69.1" y="153.9">5</text>
</g>
</svg>
